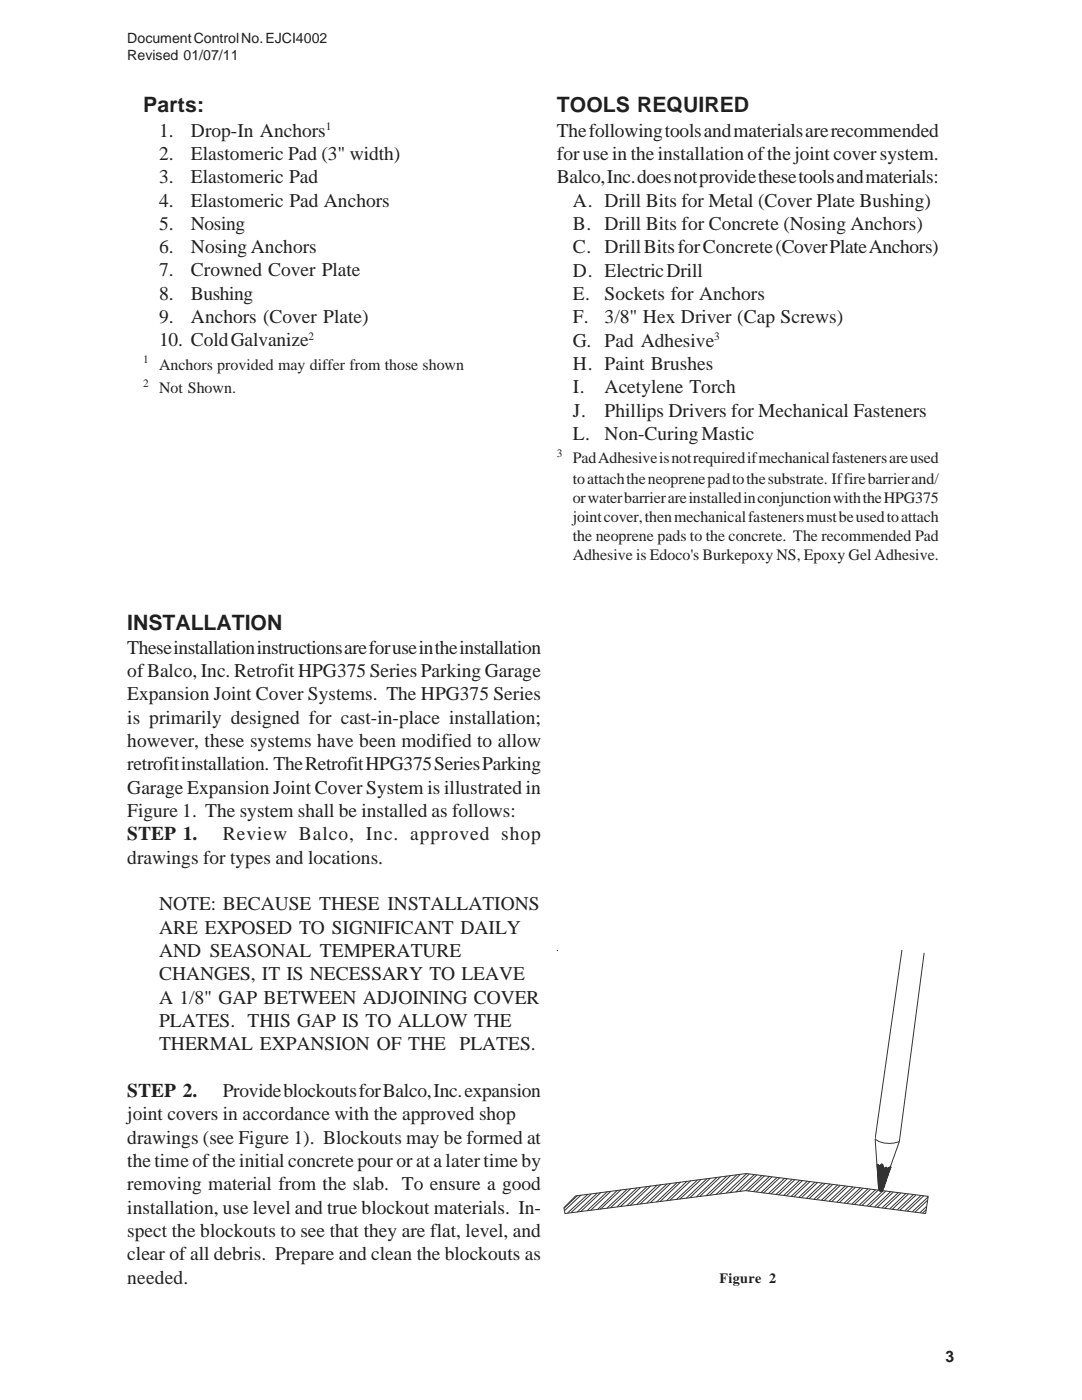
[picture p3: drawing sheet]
<svg xmlns="http://www.w3.org/2000/svg" width="216mm" height="279mm" viewBox="0 0 216 279" stroke-linecap="round" stroke-linejoin="round" font-family="sans-serif">
<g fill="none" stroke="#333" stroke-width=".2">
<path d="M180 189.6l-5.4 37.7 .7 10M184.4 190.2l-4.9 37.6M114.9 238.7l34-4.5 36.3 4.6-.5 3.4-35.9-4.6-36.1 4.6-.2-1.2zM115.3 238.6l-2.8 2.6M116 238.5l-3.4 3.1M117.3 238.4l-4.1 3.7M118 238.3l-4.1 3.7M119.2 238.1l-4.1 3.8M119.9 238l-4 3.8M121.2 237.8l-4 3.8M121.9 237.7l-4 3.8M123.2 237.5l-4 3.9"/>
<path d="M123.9 237.4l-4.1 3.9M125.1 237.3l-4 3.9M125.8 237.2l-4 3.8M127.1 237l-4 3.9M127.8 237l-4 3.8M129.2 236.8l-4.2 3.9M129.9 236.7l-4.2 3.9M131.2 236.5l-4.2 3.9M131.9 236.4l-4.2 3.9M133.1 236.3l-4 3.8M133.8 236.2l-4 3.8M135.1 236l-4.1 3.9"/>
<path d="M135.8 235.9l-4.1 3.9M137.1 235.7l-4.1 3.9M137.8 235.6l-4.1 3.9M139.1 235.5l-4.2 3.9M139.8 235.4l-4.2 3.9M141.1 235.2l-4.2 3.9M141.8 235.1l-4.2 4M143.1 235l-4.2 3.9M143.8 234.9l-4.2 3.9M145.1 234.7l-4.3 4M145.8 234.6l-4.2 4M147 234.5l-4.1 3.9"/>
<path d="M147.7 234.4l-4.1 3.9M149 234.2l-4.1 3.9M149.5 234.3l-3.9 3.8M150.5 234.4l-3.7 3.5M151 234.5l-3.5 3.3M152 234.6l-3.2 3M152.5 234.7l-3.2 3M153.5 234.8l-3.2 3M154.1 234.9l-3.3 3M155.1 235l-3.3 3M155.6 235.1l-3.3 3M156.6 235.1l-3.2 3.1"/>
<path d="M157.1 235.2l-3.2 3.1M158.1 235.3l-3.2 3.1M158.6 235.4l-3.2 3.1M159.6 235.5l-3.2 3.1M160.1 235.6l-3.2 3.1M161.1 235.7l-3.2 3.1M161.6 235.8l-3.2 3.1M162.6 235.9l-3.2 3.1M163.1 236l-3.2 3.1M164.1 236.1l-3.2 3M164.6 236.2l-3.2 3M165.7 236.3l-3.3 3"/>
<path d="M166.2 236.4l-3.3 3M167.2 236.5l-3.3 3M167.7 236.6l-3.3 3M168.7 236.7l-3.3 3M169.2 236.8l-3.3 3M170.2 236.9l-3.2 3M170.7 237l-3.2 3M171.7 237l-3.2 3.1M172.2 237.2l-3.2 3M173.2 237.2l-3.2 3.1M173.7 237.3l-3.2 3.1M174.6 227.4a5.1 5.1 0 0 0 4.9 .4"/>
<path d="M174.7 237.4l-3.2 3.1M175 232.4l.4 .3 .5-.4 .4 1 .4-.3 .3 .3 .7-.4-1.6 4.4-.3 .5-.4-.2-.1-.3zM175 232.5h.1M175 232.7h.1M175 233.2h.1M175 233h.1M175 233.3h.1M175 232.9h.1M175 232.8h.1M175 232.5v.1M175 232.6h.1M175 232.8v.1"/>
<path d="M175.1 232.5h.1M175.1 232.7h.1M175.1 234.2h.1M175.1 234.5h.1M175.1 234.4h.1M175.1 232.9l-.1 .1M175.1 233.2h.1M175.1 233.3h.1M175.1 233.5v.1M175.1 233.8h.1M175.1 234.6h.1M175.1 234h.1"/>
<path d="M175.1 233.4h.1M175.1 234.3h.1M175.1 233.7h.1M175.1 234.1h.1M175.1 234v.1M175.1 232.6h.1M175.1 234.7h.1M175.1 232.9h.1M175.1 232.8h.1M175.1 233.5h.1M175.1 232.6v.1M175.1 233h.1"/>
<path d="M175.1 233.9h.1M175.1 233.1h.1M175.1 233.6h.1M175.2 234h.1M175.2 232.8h.1M175.2 232.9h.1M175.2 235.7h.1M175.2 235.4h.1M175.2 234.9h.1M175.2 235h.1M175.2 234.8h.1M175.2 233.6h.1"/>
<path d="M175.2 235.1h.1M175.2 234.4h.1M175.2 233.7h.1M175.2 235.3h.1M175.2 237.5l-3.2 3.1M175.2 234.7v.1M175.2 236h.1M175.2 233.9h.1M175.2 235.6h.1M175.2 233h.1M175.2 233.3h.1M175.2 232.7h.1"/>
<path d="M175.2 232.6h.1M175.2 234.4h-.1M175.2 235.8h.1M175.2 233.8h.1M175.2 234.7h.1M175.2 235.9h.1M175.2 234.6h.1M175.2 235.2h.1M175.2 234.3h.1M175.2 234.5h.1M175.2 234.2h.1M175.2 235.3v.1"/>
<path d="M175.2 234.1h.1M175.2 236.1h.1M175.2 233.5h.1M175.2 233.4h.1M175.2 233.2h.1M175.2 233.1h.1M175.2 234.7h-.1M175.2 234.5h-.1M175.3 237.2h.1M175.3 233.9h.1M175.3 236.6h.1M175.3 234.4h.1"/>
<path d="M175.3 232.7l-.1 .1M175.3 233h.1M175.3 233.3h.1M175.3 233.2h.1M175.3 233.4h.1M175.3 233.6h.1M175.3 233.8h.1M175.3 234.1h.1M175.3 235.7h.1M175.3 234.5v.2M175.3 236.2h.1M175.3 234.2h.1"/>
<path d="M175.3 232.9h.1M175.3 235.9v.1M175.3 234h.1M175.3 236.4h.1M175.3 234.3h.1M175.3 235h.1M175.3 235.6h.1M175.3 236h.1M175.3 236.7h.1M175.3 235.3h.1M175.3 234.7h.1M175.3 237h.1"/>
<path d="M175.3 235.2v.1M175.3 236.3v.1M175.3 236.3h.1M175.3 233.1h.1M175.3 235.9h.1M175.3 236.9h.1M175.3 234.6h.1M175.3 232.7h.1M175.3 234.5h.1M175.3 234.2h-.1M175.3 235.6h-.1M175.3 235.1h.1"/>
<path d="M175.3 235.8h.1M175.3 235.5h.1M175.3 236.8h.1M175.3 236.5h.1M175.3 236.1h.1M175.3 235.4h.1M175.3 232.8h.1M175.3 233.2v.1M175.3 233.8v.2M175.3 233.7h.1M175.3 233.5h.1M175.3 234.9h.1"/>
<path d="M175.3 234.8h.1M175.4 237.6h.1M175.4 237.5h.1M175.4 237h.1M175.4 234.2h.1M175.4 236.8h.1M175.4 237.2h.1M175.4 232.7h.1M175.4 232.8h.1M175.4 236.9h.1M175.4 234.7h.1M175.4 233.5h.1"/>
<path d="M175.4 234.5h.1M175.4 236.6h.1M175.4 236.5h.1M175.4 235.6h.1M175.4 233.6h.1M175.4 234.8h.1M175.4 235h.1M175.4 235.2h.1M175.4 235.1v.1M175.4 235.7v.1M175.4 237.3h.1M175.4 234.6h.1"/>
<path d="M175.4 236.3h.1M175.4 237.4h.1M175.4 234.1h.1M175.4 232.9h.1M175.4 233.1l-.1 .1M175.4 235.4h.1M175.4 236.7h.1M175.4 236.2h.1M175.4 236.1h.1M175.4 236h.1M175.4 236.4h.1M175.4 235.5h.1"/>
<path d="M175.4 235.3h.1M175.4 233.4h.1M175.4 235.7h.1M175.4 235.9h.1M175.4 234h.1M175.4 234.9h.1M175.4 235.8h.1M175.4 235.4h-.1M175.4 234.4h.1M175.4 234.3h.1M175.4 233.9h.1M175.4 233.8h.1"/>
<path d="M175.4 235.1h.1M175.4 233.3h.1M175.4 233.2h.1M175.4 233.1h.1M175.4 233h.1M175.4 234.5v.1M175.4 234.3h-.1M175.5 237.3h.1M175.5 237.2h.1M175.5 237h.1M175.5 236.5h.1M175.5 236.4h.1"/>
<path d="M175.5 232.9h.1M175.5 233.2h.1M175.5 232.8h.1M175.5 233h.1M175.5 233.3h.1M175.5 235.2h.1M175.5 233.4h.1M175.5 236.7h.1M175.5 235.8h.1M175.5 233.6v.2M175.5 233.9h.1M175.5 234.8h.1"/>
<path d="M175.5 236h.1M175.5 235.9h.1M175.5 235.7h.1M175.5 235.5h.1M175.5 236.9h.1M175.5 235h.1M175.5 235.1h.1M175.5 233.1h.1M175.5 234h.1M175.5 233.8h.1M175.5 233.5h.1M175.5 235l.1 .1"/>
<path d="M175.5 234.9h.1M175.5 232.7h.1M175.5 235.8l-.1 .1M175.5 236.2h.1M175.5 234.6h.1M175.5 237.6h.1M175.5 236.4l.1 .1M175.5 236.6l-.1 .1M175.5 234.5h.1M175.5 236.3h.1M175.5 233v.1M175.5 234.1h.1"/>
<path d="M175.5 234.7h.1M175.5 237.5h.1M175.5 234.4h.1M175.5 236.6h.1M175.5 235.6h.1M175.5 234.3h.1M175.5 235.1l-.1 .1M175.5 236.8h.1M175.5 234.2h.1M175.5 235.4h.1M175.5 235.3h.1M175.5 237.4h.1"/>
<path d="M175.5 236.1h.1M175.5 236.3v.1M175.5 237.6l.1 .1M175.5 233.6h.1M175.5 236.1h-.1M175.5 233.7h.1M175.6 237.5h.1M175.6 236.9h.1M175.6 236.7h.1M175.6 236.6h.1M175.6 234.2h.1M175.6 234.3h.1"/>
<path d="M175.6 233.3h.1M175.6 235v.1M175.6 236.5h.1M175.6 233.4h.1M175.6 236.3h.1M175.6 234.3v.1M175.6 235.8h.1M175.6 235.4h.1M175.6 234.6h.1M175.6 233.5v.1M175.6 234.8h.1M175.6 237.2h.1"/>
<path d="M175.6 235.1h.1M175.6 233.1h.1M175.6 233.7h.1M175.6 234h.1M175.6 235.7h.1M175.6 236.4h.1M175.6 236.8h.1M175.6 237h.1M175.6 237.7h.1M175.6 236.1h.1M175.6 232.7v.1M175.6 233.3v.1"/>
<path d="M175.6 234v.1M175.6 234.7v.2M175.6 235.3v.2M175.6 236v.1M175.6 237v.2M175.6 235.2h.1M175.6 235.9h.1M175.6 237.6h.1M175.6 236h.1M175.6 232.6h.1M175.6 233.5h.1M175.6 234.5h.1"/>
<path d="M175.6 237.3h.1M175.6 235.3h.1M175.6 235.6h.1M175.6 235.5h.1M175.6 237.4h.1M175.6 237.6v.1M175.6 233.8h.1M175.6 234.1h.1M175.6 233.9h.1M175.6 233.6h.1M175.6 235h.1M175.6 234.9h.1"/>
<path d="M175.6 234.7h.1M175.6 233.2h.1M175.6 232.7h.1M175.6 233h.1M175.6 232.9h.1M175.6 232.8h.1M175.6 234.4h.1M175.6 234.1h-.1M175.7 237.7h.1M175.7 237.2h.1M175.7 237h.1M175.7 236.8h.1"/>
<path d="M175.7 237.6v.1M175.7 234.7h.1M175.7 232.7h.1M175.7 232.8h.1M175.7 233.4h.1M175.7 235.6h.1M175.7 232.6h.1M175.7 234.6h.1M175.7 232.8v.1M175.7 234.8v.1M175.7 233.1h.1M175.7 233.3h.1"/>
<path d="M175.7 236h.1M175.7 233.7h.1M175.7 234.8h.1M175.7 233.8h.1M175.7 236.1h.1M175.7 236.7h.1M175.7 235.7h.1M175.7 235.5h.1M175.7 233.6h.1M175.7 233.3v.2M175.7 236.3h.1M175.7 236.2h.1"/>
<path d="M175.7 237.6h.1M175.7 237.5h.1M175.7 236.2h-.1M175.7 235.9h.1M175.7 237.4h.1M175.7 234.3h.1M175.7 235.8h.1M175.7 234.5h.1M175.7 234.4h.1M175.7 236.5h.1M175.7 234.2v.1M175.7 237.6h-.2"/>
<path d="M175.7 234.2h.1M175.7 234.8h-.1M175.7 236.4h.1M175.7 232.9h.1M175.7 235.1h.1M175.7 234.1h.1M175.7 236.6h.1M175.7 235.4h.1M175.7 234h.1M175.7 235.3h.1M175.7 233.9h.1M175.7 236.8v.1"/>
<path d="M175.7 235.2h.1M175.7 236.9h.1M175.7 236.1v.2M175.7 235h.1M175.7 234.9h.1M175.7 233.2h.1M175.7 235.7h-.1M175.7 233h.1M175.7 233.5h.1M175.8 237.6h.1M175.8 237.3h.1M175.8 237.2h.1"/>
<path d="M175.8 237h.1M175.8 237.4h.1M175.8 236.7h.1M175.8 233.9h.1M175.8 236.6h.1M175.8 236.5h.1M175.8 236.3h.1M175.8 233h.1M175.8 233.3h.1M175.8 236h.1M175.8 234.1h.1M175.8 234.2h.1"/>
<path d="M175.8 235.5h.1M175.8 235.8h.1M175.8 235.6h.1M175.8 236.8h.1M175.8 234.4h.1M175.8 234.6h.1M175.8 232.7h.1M175.8 234.9h.1M175.8 236.2h.1M175.8 234.5h.1M175.8 235.4v.1M175.8 232.6h.1"/>
<path d="M175.8 236.4h.1M175.8 234.3h.1M175.8 236h-.1M175.8 235.1h.1M175.8 233.2h.1M175.8 236.9h.1M175.8 232.5h.1M175.8 232.4h.1M175.8 236.9v.1M175.8 233.5h.1M175.8 234h.1M175.8 235.4h.1"/>
<path d="M175.8 235.7h.1M175.8 235.2h.1M175.8 235h.1M175.8 232.6v.1M175.8 235.3h.1M175.8 233.8h.1M175.8 237.7h.1M175.8 237.5h.1M175.8 233.6h.1M175.8 237.4l-.1 .1M175.8 233.7h.1M175.8 233.4h.1"/>
<path d="M175.8 233.9v.2M175.8 234.6v.1M175.8 234.8h.1M175.8 234.7h.1M175.8 232.9h.1M175.8 232.8h.1M175.8 235.2v.1M175.8 233.9h-.2M175.8 233.7h-.1M175.9 237.7h.1M175.9 237.4h.1M175.9 237.2h.1"/>
<path d="M175.9 237h.1M175.9 236.8h.1M175.9 236.6h.1M175.9 232.6h.1M175.9 232.5h.1M175.9 234.2h.1M175.9 234.3h.1M175.9 232.4h.1M175.9 236h.1M175.9 232.7h.1M175.9 234.6h.1M175.9 232.9h.1"/>
<path d="M175.9 233.4h.1M175.9 233.1h.1M175.9 233.8v.1M175.9 233.3h.1M175.9 233.5h.1M175.9 236.4h.1M175.9 233.7h.1M175.9 235.2v.1M175.9 235.9h.1M175.9 235.5h.1M175.9 235.4h.1M175.9 232.4v.1"/>
<path d="M175.9 237.3h.1M175.9 234.1h.1M175.9 234.8v.1M175.9 234.5h.1M175.9 234.8h.1M175.9 235.1h.1M175.9 235.8h.1M175.9 236.5h.1M175.9 237.5h.1M175.9 236.1h.1M175.9 235.4v.1M175.9 236.1v.1"/>
<path d="M175.9 232.8h.1M175.9 233.2h.1M175.9 235.7h.1M175.9 233h.1M175.9 235.8h-.1M175.9 234.4h.1M175.9 237.6h.1M175.9 235.6h.1M175.9 237.2h-.2M175.9 233.8h.1M175.9 235.2h.1M175.9 235.9v.1"/>
<path d="M175.9 236.2h.1M175.9 234h.1M175.9 233.9h.1M175.9 236.6v.3M175.9 236.9h.1M175.9 233.6h.1M175.9 235h.1M175.9 236.7h.1M175.9 234.9h.1M175.9 234.7h.1M175.9 233.1v.1M175.9 235.5h-.1"/>
<path d="M175.9 233.7l.1 .1M176 237.2h.1M176 237h.1M176 236.9h.1M176 236.4h.1M176 236.3h.1M176 236.2h.1M176 232.9h.1M176 233h.1M176 236h.1M176 235.6h.1M176 234h.1"/>
<path d="M176 236.8h.1M176 236.7h.1M176 235.8h.1M176 235h.1M176 234.2h.1M176 233.7h.1M176 234.6h.1M176 234.4v.2M176 234.7h.1M176 235.1h.1M176 234.8h.1M176 233.9h.1"/>
<path d="M176 233.8h.1M176 233.2h.1M176 232.8h.1M176 232.5h.1M176 236.1h.1M176 234.3h.1M176 237.6h.1M176 235.4h.1M176 233.4v.1M176 234.1v.1M176 234.8v.1M176 235.9v.1"/>
<path d="M176 233.8h-.1M176 232.4l-.1 .1M176 233.4h-.1M176 235.9h.1M176 236.5h.1M176 235.7h.1M176 236.9h.2M176 234.9h.1M176 237.4h.1M176 234.1h.1M176 233.1h.1M176 235.6h-.1"/>
<path d="M176 233.6h.1M176 237.3v.1M176 235.5h.1M176 235.3h.1M176 233.1v.1M176 235.2h.1M176 237.3h.1M176 237.5h.1M176 233.4h.1M176 237v.2M176 233.3h.1M176 233.5h.1"/>
<path d="M176 233.7v.1M176 234.4h.1M176 232.7h.1M176 232.6h.1M176 234.5h.1M176 233.5h-.2M176.1 236.9h.1M176.1 233.1h.1M176.1 236.8h.1M176.1 236.6h.1M176.1 236.4h.1M176.1 234.2h.1"/>
<path d="M176.1 235.7v.1M176.1 233.3h.1M176.1 235.4h.1M176.1 234.1h.1M176.1 232.9v.1M176.1 233.2h.1M176.1 236.1h.1M176.1 235.9h.1M176.1 235.7h.1M176.1 237.2h.1M176.1 237h.1M176.1 235.2h.1"/>
<path d="M176.1 236.3h.1M176.1 235.5h.1M176.1 235.6h.1M176.1 232.9l.1 .1M176.1 233.4h.1M176.1 234h.1M176.1 234.3h.1M176.1 235.4h-.1M176.1 235.8h.1M176.1 234.9h.1M176.1 232.9h.1M176.1 236h.1"/>
<path d="M176.1 233h.1M176.1 233.9h.1M176.1 236.2h.1M176.1 233.8h.1M176.1 236.5h.1M176.1 233.7h.1M176.1 236.7h.1M176.1 233.6h.1M176.1 235h.1M176.1 233.5h.1M176.1 234.8h.1M176.1 235.3h.1"/>
<path d="M176.1 235.1h.1M176.1 234.6h.1M176.1 235.5v.1M176.1 236.2v.1M176.1 234.5h.1M176.1 234.4h.1M176.1 232.8h.1M176.1 235.3h-.1M176.2 237h.1M176.2 236.9h.1M176.2 236.8h.1M176.2 236.2h.1"/>
<path d="M176.2 233h.1M176.2 235.5v.1M176.2 234.4h.1M176.2 233.4h.1M176.2 236.5h.1M176.2 234.8h.1M176.2 233.5h.1M176.2 236.3h.1M176.2 233.5v.1M176.2 237.6l-3.2 3.1M176.2 236h.1M176.2 233.8h.1"/>
<path d="M176.2 235.6h.1M176.2 234h.1M176.2 234.1h.1M176.2 234.3l-.1 .1M176.2 234.2v.1M176.2 234.5h.1M176.2 235.3h.1M176.2 235.5l.1 .1M176.2 236.6h.1M176.2 236.1h.1M176.2 235.9h.1M176.2 234.2h.1"/>
<path d="M176.2 234.6h.1M176.2 235.5h.1M176.2 235.8h.1M176.2 235.7h.1M176.2 236.7h-.1M176.2 234.7h.1M176.2 233.3h.1M176.2 236.4h.1M176.2 235.2h.1M176.2 233.9h.1M176.2 235.1h.1M176.2 233.7h.1"/>
<path d="M176.2 235h.1M176.2 234.9h.1M176.2 236.7h.1M176.2 236.9v.1M176.2 233.2h.1M176.2 233.1h.1M176.2 234.7v.1M176.2 234.3h.1M176.2 233.6h.1M176.2 233.3h-.1M176.3 236.4h.1M176.3 236.2h.1"/>
<path d="M176.3 236h.1M176.3 235.6h.1M176.3 234.7h.1M176.3 234.8h.1M176.3 236.8h.1M176.3 235.9h.1M176.3 233.7h.1M176.3 233.6h.1M176.3 233.3h.1M176.3 233.8h.1M176.3 234h.1M176.3 234.6h.1"/>
<path d="M176.3 236.6h.1M176.3 235.2h.1M176.3 234.2h.1M176.3 233.9h.1M176.3 233.5h.1M176.3 234.1h.1M176.3 235.8h.1M176.3 234.9h.1M176.3 234.9v.2M176.3 235.5v.1M176.3 236.2v.1M176.3 236.2l.1 .1"/>
<path d="M176.3 233.5h-.1M176.3 234.6h-.1M176.3 234.2h-.1M176.3 235.9h-.1M176.3 234.9h-.1M176.3 235.2h-.1M176.3 236.2l-.1 .1M176.3 235.1h.1M176.3 236.1h.1M176.3 233.2v.1M176.3 236.4l-.1 .1M176.3 235.3h.1"/>
<path d="M176.3 235.5h.1M176.3 234.5h.1M176.3 235.4h.1M176.3 233.5v.1M176.3 236v.1M176.3 236.3h.1M176.3 236.5h.1M176.3 233.4h.1M176.3 235h.1M176.3 234.4h.1M176.3 235.3v.1M176.3 234.3h.1"/>
<path d="M176.3 235.1h-.1M176.3 235h-.1M176.4 236.3h.1M176.4 234.2h.1M176.4 236.1h.1M176.4 233.3h.1M176.4 233.4h.1M176.4 236h.1M176.4 233.6h.1M176.4 233.8h.1M176.4 233.9h-.2M176.4 234.1h.1"/>
<path d="M176.4 235.2h.1M176.4 234.3h.1M176.4 235.3h.1M176.4 234.4h.1M176.4 233.3v.1M176.4 235.9h.1M176.4 235.8h.1M176.4 235.7h.1M176.4 235.6h.1M176.4 235.5h.1M176.4 235.4h.1M176.4 234h.1"/>
<path d="M176.4 234.8v.1M176.4 234.5h.1M176.4 233.9h.1M176.4 234.8h.1M176.4 235.1h.1M176.4 233.7h.1M176.4 235h.1M176.4 233.5h.1M176.4 234.9h.1M176.4 234.7h.1M176.4 234.6h.1M176.4 236.5h.1"/>
<path d="M176.4 233.8v.1M176.4 234.5v.1M176.5 236v.1M176.5 236.2h.1M176.5 236.1h.1M176.5 236h.1M176.5 235h.1M176.5 234.5h.1M176.5 234.6v.1M176.5 233.6h.1M176.5 235.7h.1M176.5 233.7h.1"/>
<path d="M176.5 233.2v.1M176.5 235.8h.1M176.5 234h.1M176.5 236h-.1M176.5 233.9h.1M176.5 233.2h.1M176.5 235.5h.1M176.5 233.8h.1M176.5 234v.1M176.5 235.1v.1M176.5 234.6h.1M176.5 234.1h.1"/>
<path d="M176.5 235.3h.1M176.5 233.5h.1M176.5 235.4h.1M176.5 235.1h.1M176.5 235.6h.1M176.5 234.9h.1M176.5 235.8v.1M176.5 233.4h.1M176.5 233.3h.1M176.5 234.4h.1M176.5 234.3h.1M176.5 234.8h.1"/>
<path d="M176.5 234.2h.1M176.5 235.9h.1M176.5 235.2h.1M176.5 234.8h-.1M176.6 234.8h.1M176.6 233.1h.1M176.6 234.9h.1M176.6 233.3h.1M176.6 233.4h.1M176.6 233.5h.1M176.6 235.1h.1M176.6 233.6v.1"/>
<path d="M176.6 233.9h.1M176.6 233.7h.1M176.6 234.1h.1M176.6 234h.1M176.6 235.6v.1M176.6 233.6h.1M176.6 234.3h.1M176.6 234.7h.1M176.6 235h.1M176.6 235.3h.1M176.6 235.6h.1M176.6 235.8h.1"/>
<path d="M176.6 235.7h.1M176.6 233.2h.1M176.6 235.2v.1M176.6 235.5h.1M176.6 235.4h.1M176.6 233.8h.1M176.6 235.2h.1M176.6 234.3v.1M176.6 233.8v.2M176.6 234.6h.1M176.6 234.5h.1M176.6 234.2h.1"/>
<path d="M176.6 234.4h.1M176.7 234.3h.1M176.7 233.4h.1M176.7 233.5h.1M176.7 233.6v.1M176.7 233.3h.1M176.7 235.1h.1M176.7 237.7l-3.2 3.1M176.7 235.5h.1M176.7 234.5h.1M176.7 233.9h.1M176.7 234.8h.1"/>
<path d="M176.7 235.6h.1M176.7 233.8h.1M176.7 234.2h.1M176.7 233.7h.1M176.7 235v.1M176.7 233.2h.1M176.7 233.6h.1M176.7 235.2h.1M176.7 235h.1M176.7 234.9h.1M176.7 235.4h.1M176.7 234.7h.1"/>
<path d="M176.7 233.1h.1M176.7 233h.1M176.7 234.6h.1M176.7 234.4h.1M176.7 234.1h.1M176.7 234h.1M176.8 234.6h-.2M176.8 234.6h.1M176.8 234.7h.1M176.8 233.1h.1M176.8 233.6h.1M176.8 233.3h.1"/>
<path d="M176.8 233.2h.1M176.8 233.4v.1M176.8 233.7h.1M176.8 233.8h.1M176.8 235h.1M176.8 234.8h.1M176.8 233.9h.1M176.8 235.1h.1M176.8 233.5h.1M176.8 234h.1M176.8 235.2h.1M176.8 234.2h.1"/>
<path d="M176.8 233.4h.1M176.8 234.3h.1M176.8 234.3v.1M176.8 234.9h.1M176.8 234.5h.1M176.8 234.4h.1M176.8 234.1h.1M176.8 233.9v.1M176.9 234h.1M176.9 234.8h.1M176.9 234.1h.1M176.9 233.3h.1"/>
<path d="M176.9 233.7h.1M176.9 233.3v.1M176.9 234v.1M176.9 234.6h.1M176.9 234.9h.1M176.9 233.8h.1M176.9 233.6h.1M176.9 234.7h.1M176.9 233.5h.1M176.9 233.4h.1M176.9 234.5h.1M176.9 234.3h.1"/>
<path d="M176.9 234.4h.1M176.9 234.2h.1M176.9 234.6v.2M176.9 233.9h.1M176.9 234.4h-.1M177 234.5h.1M177 234.1v.1M177 234.3h.1M177 234.4h.1M177 233.4h.1M177 233.3h.1M177 233.5h.1"/>
<path d="M177 234.7h.1M177 233.7h.1M177 233.9h.1M177 233.6h.1M177 234.2h.1M177 234.1h.1M177 234h.1M177 233.8h.1M177 233.7v.1M177.1 233.9h.1M177.1 234.4h.1M177.1 233.8h.1"/>
<path d="M177.1 234.1h.1M177.1 233.6h.1M177.1 234.4v.1M177.1 234.3h.1M177.1 233.5h.1M177.1 233.7h.1M177.1 233.3v.1M177.1 233.4h.1M177.1 233.3h.1M177.1 233.2h.1M177.1 234.2h.1M177.1 234h.1"/>
<path d="M177.1 234.5h.1M177.1 234.2h-.1M177.1 234h-.1M177.2 234.1h.1M177.2 233.7h.1M177.2 233.3h.1M177.2 233.2h.1M177.2 233.4v.2M177.2 233.4h.1M177.2 233.8h.1M177.2 233.6h.1M177.2 233.5h.1"/>
<path d="M177.2 233.2v.1M177.2 234h.1M177.2 233.9h.1M177.3 233.5h.1M177.3 233.1h.1M177.3 233.6h.1M177.3 233.7h.1M177.3 233.2h.1M177.3 233.4h.1M177.3 233.3h.1M177.3 233.8h.1M177.3 233.8h-.1"/>
<path d="M177.4 233.1h.1M177.4 233.3h.1M177.4 233h.1M177.4 233.5h.1M177.4 233.2h.1M177.4 233.4h.1M177.4 233.2v.1M177.5 233.2h.1M177.5 233.3h.1M177.5 233.1h.1M177.5 233h.1M177.7 233h.1"/>
<path d="M177.7 237.8l-3.2 3.1M178.2 237.9l-3.2 3.1M179.3 238l-3.3 3M179.5 227.8l-3.5 9.6M179.8 238.1l-3.3 3.1M180.8 238.2l-3.3 3M181.3 238.3l-3.2 3M182.3 238.4l-3.3 3M182.8 238.5l-3.2 3M183.8 238.6l-3.2 3M184.3 238.7l-3.2 3M185.1 239.5l-2.5 2.4"/>
<path d="M185.2 238.9l-3.1 2.9M184.8 241.4l-.7 .7M184.9 240.8l-1.3 1.2"/>
</g>
<path d="M111.1 189.7h.1" fill="none" stroke="#000" stroke-width=".2"/>
<g font-size="4.2" fill="#231f20">
<text x="28.6" y="22.4">Parts:</text>
<text x="111.1" y="22.4">TOOLS REQUIRED</text>
<text x="25.4" y="125.6">INSTALLATION</text>
</g>
<g font-size="3.9" fill="#231f20">
<text x="31.7" y="27.2">1.</text>
<text x="38.1" y="27.2">Drop-In Anchors</text>
<text x="111.1" y="27.2">The following tools and materials are recommended</text>
<text x="31.7" y="31.9">2.</text>
<text x="38.1" y="31.9">Elastomeric Pad (3&quot; width)</text>
<text x="111.1" y="31.9">for use in the installation of the joint cover system.</text>
<text x="31.7" y="36.6">3.</text>
<text x="31.7" y="41.2">4.</text>
<text x="38.1" y="36.6">Elastomeric Pad</text>
<text x="38.1" y="41.2">Elastomeric Pad Anchors</text>
<text x="111.1" y="36.6">Balco, Inc. does not provide these tools and materials:</text>
<text x="114.3" y="41.2">A. Drill Bits for Metal (Cover Plate Bushing)</text>
<text x="31.7" y="45.9">5.</text>
<text x="38.1" y="45.9">Nosing</text>
<text x="114.3" y="45.9">B. Drill Bits for Concrete (Nosing Anchors)</text>
<text x="31.7" y="50.5">6.</text>
<text x="38.1" y="50.5">Nosing Anchors</text>
<text x="114.3" y="50.5">C. Drill Bits for Concrete(Cover Plate Anchors)</text>
<text x="31.7" y="55.2">7.</text>
<text x="31.7" y="59.8">8.</text>
<text x="38.1" y="59.8">Bushing</text>
<text x="38.1" y="55.2">Crowned Cover Plate</text>
<text x="114.3" y="55.2">D. Electric Drill</text>
<text x="114.3" y="59.8">E.</text>
<text x="120.7" y="59.8">Sockets for Anchors</text>
<text x="31.7" y="64.5">9.</text>
<text x="38.1" y="64.5">Anchors (Cover Plate)</text>
<text x="114.3" y="64.5">F.</text>
<text x="120.6" y="64.5">3/8&quot; Hex Driver (Cap Screws)</text>
<text x="31.7" y="69.2">10. Cold Galvanize</text>
<text x="114.3" y="69.2">G. Pad Adhesive</text>
<text x="114.3" y="73.8">H. Paint Brushes</text>
<text x="114.3" y="78.5">I.</text>
<text x="114.3" y="83.1">J.</text>
<text x="120.6" y="83.1">Phillips Drivers for Mechanical Fasteners</text>
<text x="120.7" y="78.5">Acetylene Torch</text>
<text x="114.3" y="87.8">L.</text>
<text x="120.7" y="87.8">Non-Curing Mastic</text>
<text x="25.4" y="130.5">These installation instructions are for use in the installation</text>
<text x="25.4" y="135.1">of Balco, Inc. Retrofit HPG375 Series Parking Garage</text>
<text x="25.4" y="139.7">Expansion Joint Cover Systems. The HPG375 Series</text>
<text x="25.4" y="144.4">is primarily designed for cast-in-place installation;</text>
<text x="25.4" y="149.1">however, these systems have been modified to allow</text>
<text x="25.4" y="153.7">retrofit installation. The Retrofit HPG375 Series Parking</text>
<text x="25.4" y="158.4">Garage Expansion Joint Cover System is illustrated in</text>
<text x="25.4" y="163">Figure 1. The system shall be installed as follows:</text>
<text x="25.4" y="167.7">STEP 1.</text>
<text x="44.5" y="167.7">Review Balco, Inc. approved shop</text>
<text x="25.4" y="172.3">drawings for types and locations.</text>
<text x="31.8" y="181.7">NOTE: BECAUSE THESE INSTALLATIONS</text>
<text x="31.8" y="186.3">ARE EXPOSED TO SIGNIFICANT DAILY</text>
<text x="31.8" y="191">AND SEASONAL TEMPERATURE</text>
<text x="31.8" y="195.6">CHANGES, IT IS NECESSARY TO LEAVE</text>
<text x="31.8" y="200.3">A 1/8&quot; GAP BETWEEN ADJOINING COVER</text>
<text x="31.8" y="204.9">PLATES. THIS GAP IS TO ALLOW THE</text>
<text x="31.8" y="209.6">THERMAL EXPANSION OF THE PLATES.</text>
<text x="25.4" y="218.9">STEP 2.</text>
<text x="44.5" y="218.9">Provide blockouts for Balco, Inc. expansion</text>
<text x="25.4" y="223.6">joint covers in accordance with the approved shop</text>
<text x="25.4" y="228.2">drawings (see Figure 1). Blockouts may be formed at</text>
<text x="25.4" y="232.9">the time of the initial concrete pour or at a later time by</text>
<text x="25.4" y="237.5">removing material from the slab. To ensure a good</text>
<text x="25.4" y="242.2">installation, use level and true blockout materials. In-</text>
<text x="25.4" y="246.8">spect the blockouts to see that they are flat, level, and</text>
<text x="25.4" y="251.5">clear of all debris. Prepare and clean the blockouts as</text>
<text x="25.4" y="256.2">needed.</text>
</g>
<g font-size="3.2" fill="#231f20">
<text x="31.7" y="73.8">Anchors provided may differ from those shown</text>
<text x="31.7" y="78.5">Not Shown.</text>
<text x="114.3" y="92.4">Pad Adhesive is not required if mechanical fasteners are used</text>
<text x="114.3" y="96.5">to attach the neoprene pad to the substrate. If fire barrier and/</text>
<text x="114.3" y="100.3">or water barrier are installed in conjunction with the HPG375</text>
<text x="114.3" y="104.1">joint cover, then mechanical fasteners must be used to attach</text>
<text x="114.3" y="108">the neoprene pads to the concrete. The recommended Pad</text>
<text x="114.3" y="111.8">Adhesive is Edoco's Burkepoxy NS, Epoxy Gel Adhesive.</text>
<text x="188.7" y="271.8">3</text>
</g>
<g font-size="2.8" fill="#231f20">
<text x="25.4" y="8.6">Document Control No. EJCI4002</text>
<text x="25.4" y="12">Revised 01/07/11</text>
<text x="143.6" y="256.1">Figure 2</text>
</g>
<g font-size="2.3" fill="#231f20">
<text x="65" y="26">1</text>
<text x="61.6" y="67.9">2</text>
<text x="142.5" y="67.9">3</text>
<text x="28.6" y="77.2">2</text>
<text x="28.6" y="72.5">1</text>
<text x="111.1" y="91.1">3</text>
</g>
</svg>
